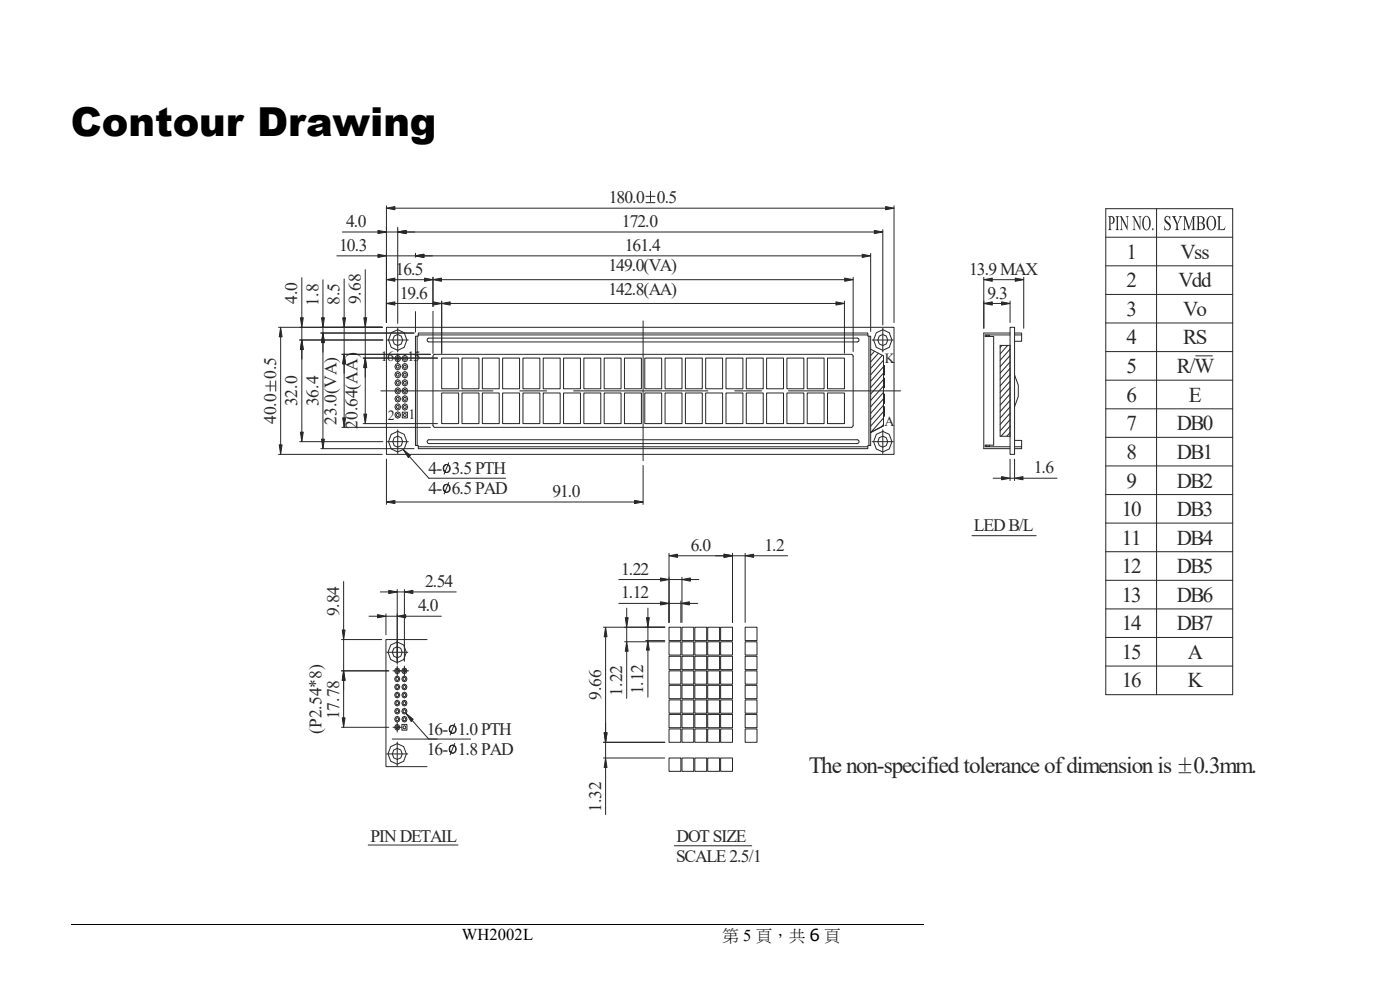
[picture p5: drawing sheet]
<svg xmlns="http://www.w3.org/2000/svg" width="297mm" height="210mm" viewBox="0 0 297 210" stroke-linecap="round" stroke-linejoin="round" font-family="sans-serif">
<path d="M15 196.1h181" fill="none" stroke="#000" stroke-width=".21"/>
<path d="M72.6 49.2h7.6M82 48.2v.5M82 49.2h2.4M84.4 48.2v.5M86.2 49.2h1.8M214.3 71.1h-5.3v.3h1.8v23h-1.8v.4h5.3M214.3 70.6h-5.6v24.6h5.6M187.4 90.3l-2.7 1.5" fill="none" stroke="#212830" stroke-width=".21"/>
<path d="M84.4 49.2l1.8-.3v.7z" fill="#212830"/>
<path d="M84.4 49.2l1.8-.3v.7z" fill="none" stroke="#212830" stroke-width=".21"/>
<path d="M80.2 48.9l1.8 .3-1.8 .4z" fill="#212830"/>
<path d="M80.2 48.9l1.8 .3-1.8 .4zM84.4 48.7v19.9M86.2 49.2h99.3M187.3 48.7v20.2" fill="none" stroke="#212830" stroke-width=".21"/>
<path d="M84.4 49.2l1.8-.3v.7z" fill="#212830"/>
<path d="M84.4 49.2l1.8-.3v.7z" fill="none" stroke="#212830" stroke-width=".21"/>
<path d="M185.5 48.9l1.8 .3-1.8 .4z" fill="#212830"/>
<path d="M64 58.9v8.5M185.5 48.9l1.8 .3-1.8 .4zM63.6 72.1h17.6M63.6 69.4h17.5M64 69.4v2.7M64 74.2v2" fill="none" stroke="#212830" stroke-width=".21"/>
<path d="M64 72.1l.3 2.1h-.6z" fill="#212830"/>
<path d="M64 72.1l.3 2.1h-.6z" fill="none" stroke="#212830" stroke-width=".21"/>
<path d="M63.7 67.4h.6l-.3 2z" fill="#212830"/>
<path d="M63.6 72.1h17.6M63.7 67.4h.6l-.3 2zM64 74.2v17.5M63.6 93.7h17.6" fill="none" stroke="#212830" stroke-width=".21"/>
<path d="M64 72.1l.3 2.1h-.6z" fill="#212830"/>
<path d="M64 72.1l.3 2.1h-.6z" fill="none" stroke="#212830" stroke-width=".21"/>
<path d="M63.7 91.7h.6l-.3 2z" fill="#212830"/>
<g fill="none" stroke="#212830" stroke-width=".21">
<path d="M88.7 70.6h95.4v.7h.6v23.2h-.6v.7h-95.4v-.7h-.6v-23.2h.6zM185.5 74.5l-.8 .9M186.4 74.9l-1.7 1.9M187.2 75.4l-2.5 2.7M187.4 76.4l-2.7 3.1M187.4 77.8l-2.7 3.1M187.4 79.2l-2.7 3M215.2 70.6h1.5v1.8h-1.5M63.7 91.7h.6l-.3 2zM82 97.4v9.6M136.4 98.8v8.2M187.4 80.5l-2.7 3.1"/>
<path d="M187.4 81.9l-2.7 3.1M187.4 83.2l-2.7 3.1M187.4 84.6l-2.7 3.1M187.4 86l-2.7 3M187.4 87.3l-2.7 3.1M187.4 88.7l-2.7 3.1M187.4 90.1l-.4 .5M209.3 94.4v.3h.6v-.3M215.2 93.4h1.5v1.8h-1.5M215.2 94.8h1.5M83.8 106.5h50.8"/>
</g>
<path d="M82 106.5l1.8-.3v.6z" fill="#212830"/>
<path d="M82 106.5l1.8-.3v.6z" fill="none" stroke="#212830" stroke-width=".21"/>
<path d="M134.6 106.2l1.8 .3-1.8 .3z" fill="#212830"/>
<g fill="none" stroke="#212830" stroke-width=".21">
<path d="M82 69.4h107.7v27h-107.7zM82.1 72.1h4.5M83 70.6l1.4-.7 1.3 .7 .6 1.5-.6 1.6-1.3 .6-1.4-.6-.6-1.6zM83.5 76.1h1.8M83.6 71.3l.8-.3 .7 .3 .3 .8-.3 .9-.7 .3-.8-.3-.3-.9zM84.2 75.8h.4v.5h-.4zM84.2 79.3h.4v.4h-.4zM84.2 77.5h.4v.5h-.4zM84.4 69.6v5.1M84.4 75.1v2M85.7 75.8h.4v.5h-.4zM85.7 79.3h.4v.4h-.4z"/>
<path d="M85.7 77.5h.4v.5h-.4zM88.1 66.1v4.3M88.5 71.3v23.2M88.7 71.1h95.4M90.7 71.8l.3-.1h90.9l.3 .1 .1 .3-.1 .3-.3 .1h-90.9l-.3-.1-.1-.3zM91.9 66v9M92 75.3l.2-.1h88.4l.3 .1 .1 .3v14.7l-.1 .2-.3 .2h-88.4l-.2-.2-.1-.2zM93.7 76h3.6v6.5h-3.6zM98 76h3.6v6.5h-3.6zM102.3 76h3.6v6.5h-3.6zM106.6 76h3.6v6.5h-3.6zM110.9 76h3.6v6.5h-3.6z"/>
<path d="M115.2 76h3.6v6.5h-3.6zM119.6 76h3.5v6.5h-3.5zM123.9 76h3.6v6.5h-3.6zM128.2 76h3.6v6.5h-3.6zM132.5 76h3.6v6.5h-3.6zM136.4 68.1v29.6M136.8 76h3.6v6.5h-3.6zM141.1 76h3.6v6.5h-3.6zM145.4 76h3.6v6.5h-3.6zM149.7 76h3.6v6.5h-3.6zM154 76h3.6v6.5h-3.6zM158.3 76h3.6v6.5h-3.6z"/>
<path d="M162.6 76h3.6v6.5h-3.6zM166.9 76h3.6v6.5h-3.6zM171.3 76h3.5v6.5h-3.5zM175.6 76h3.5v6.5h-3.5zM184.4 71.3v23.2M185 72.1h4.5M185.9 70.6l1.4-.7 1.4 .7 .5 1.5-.5 1.6-1.4 .6-1.4-.6-.6-1.6zM186.5 71.3l.8-.3 .7 .3 .3 .8-.3 .9-.7 .3-.8-.3-.3-.9zM187.3 69.6v5.1M215.2 79.5l.8 2.2v2.4l-.8 2.2M80.8 82.9h23.8M82.1 93.7h4.5"/>
<path d="M83 92.1l1.4-.6 1.3 .6 .6 1.6-.6 1.5-1.3 .7-1.4-.7-.6-1.5zM83.6 92.9l.8-.4 .7 .4 .3 .8-.3 .8-.7 .4-.8-.4-.3-.8zM84.2 81h.4v.4h-.4zM84.2 84.4h.4v.5h-.4zM84.2 86.1h.4v.5h-.4zM84.2 87.8h.4v.5h-.4zM84.2 82.7h.4v.5h-.4zM84.4 91.2v5M85.7 81h.4v.4h-.4zM85.7 84.4h.4v.5h-.4zM85.7 86.1h.4v.5h-.4zM85.7 82.7h.4v.5h-.4z"/>
<path d="M88.7 94.8h95.4M90.7 93.4l.3-.1h90.9l.3 .1 .1 .3-.1 .3-.3 .1h-90.9l-.3-.1-.1-.3zM93.7 83.4h3.6v6.5h-3.6zM98 83.4h3.6v6.5h-3.6zM102.3 83.4h3.6v6.5h-3.6zM106.6 83.4h3.6v6.5h-3.6zM110.3 82.9h5.7M110.9 83.4h3.6v6.5h-3.6zM115.2 83.4h3.6v6.5h-3.6zM119.6 83.4h3.5v6.5h-3.5zM121.7 82.9h28.5M123.9 83.4h3.6v6.5h-3.6z"/>
<path d="M128.2 83.4h3.6v6.5h-3.6zM132.5 83.4h3.6v6.5h-3.6zM136.8 83.4h3.6v6.5h-3.6zM141.1 83.4h3.6v6.5h-3.6zM145.4 83.4h3.6v6.5h-3.6zM149.7 83.4h3.6v6.5h-3.6zM154 83.4h3.6v6.5h-3.6zM155.9 82.9h5.7M158.3 83.4h3.6v6.5h-3.6zM162.6 83.4h3.6v6.5h-3.6zM166.9 83.4h3.6v6.5h-3.6zM167.3 82.9h23.8"/>
<path d="M171.3 83.4h3.5v6.5h-3.5zM175.6 83.4h3.5v6.5h-3.5zM185 93.7h4.5M185.9 92.1l1.4-.6 1.4 .6 .5 1.6-.5 1.5-1.4 .7-1.4-.7-.6-1.5zM186.5 92.9l.8-.4 .7 .4 .3 .8-.3 .8-.7 .4-.8-.4-.3-.8zM187.3 91.2v5M134.6 106.2l1.8 .3-1.8 .3zM128 157.5h13M128.5 153.4v2M128.5 157.5v3.3M128 160.8h13M128.5 162.8v10"/>
<circle cx="84.3" cy="76" r=".64"/>
<circle cx="84.3" cy="79.5" r=".64"/>
<circle cx="84.3" cy="77.7" r=".64"/>
<circle cx="85.9" cy="77.7" r=".64"/>
<circle cx="85.9" cy="76" r=".64"/>
<circle cx="85.9" cy="79.5" r=".64"/>
<circle cx="84.3" cy="84.6" r=".64"/>
<circle cx="84.3" cy="86.3" r=".64"/>
<circle cx="84.3" cy="81.2" r=".64"/>
<circle cx="84.3" cy="82.9" r=".64"/>
<circle cx="84.3" cy="88" r=".64"/>
<circle cx="85.9" cy="86.3" r=".64"/>
<circle cx="85.9" cy="81.2" r=".64"/>
<circle cx="85.9" cy="84.6" r=".64"/>
<circle cx="85.9" cy="82.9" r=".64"/>
</g>
<path d="M128.2 155.4h.6l-.3 2.1z" fill="#212830"/>
<path d="M128.2 155.4h.6l-.3 2.1z" fill="none" stroke="#212830" stroke-width=".21"/>
<path d="M128.5 160.8l.3 2h-.6z" fill="#212830"/>
<path d="M128 133.1h13M128.5 135.1v20.3M128 157.5h13M128.5 160.8l.3 2h-.6z" fill="none" stroke="#212830" stroke-width=".21"/>
<path d="M128.5 133.1l.3 2h-.6z" fill="#212830"/>
<path d="M128.5 133.1l.3 2h-.6z" fill="none" stroke="#212830" stroke-width=".21"/>
<path d="M128.2 155.4h.6l-.3 2.1z" fill="#212830"/>
<path d="M132.5 133.1h8.5M132.5 136.1h8.5M133 129v2M133 133.1v3M133 138.2v10M128.2 155.4h.6l-.3 2.1z" fill="none" stroke="#212830" stroke-width=".21"/>
<path d="M132.7 131h.6l-.3 2.1z" fill="#212830"/>
<path d="M132.7 131h.6l-.3 2.1z" fill="none" stroke="#212830" stroke-width=".21"/>
<path d="M133 136.1l.3 2.1h-.6z" fill="#212830"/>
<path d="M133 136.1l.3 2.1h-.6zM137 133.1h4M137 135.9h4M137.5 129v2M137.5 133.1v2.8M137.5 137.9v10" fill="none" stroke="#212830" stroke-width=".21"/>
<path d="M137.2 131h.6l-.3 2.1z" fill="#212830"/>
<path d="M137.2 131h.6l-.3 2.1z" fill="none" stroke="#212830" stroke-width=".21"/>
<path d="M137.5 135.9l.3 2h-.6z" fill="#212830"/>
<path d="M151.8 117.9h1.8M155.4 117.4v14.6M155.4 117.9h2.7M158.1 117.4v14.6M159.9 117.9h7.2M137.5 135.9l.3 2h-.6z" fill="none" stroke="#212830" stroke-width=".21"/>
<path d="M153.6 117.6l1.8 .3-1.8 .3z" fill="#212830"/>
<path d="M153.6 117.6l1.8 .3-1.8 .3z" fill="none" stroke="#212830" stroke-width=".21"/>
<path d="M158.1 117.9l1.8-.3v.6z" fill="#212830"/>
<path d="M141.9 117.4v14.6M143.7 117.9h9.9M155.4 117.4v14.6M158.1 117.9l1.8-.3v.6z" fill="none" stroke="#212830" stroke-width=".21"/>
<path d="M141.9 117.9l1.8-.3v.6z" fill="#212830"/>
<path d="M141.9 117.9l1.8-.3v.6z" fill="none" stroke="#212830" stroke-width=".21"/>
<path d="M153.6 117.6l1.8 .3-1.8 .3z" fill="#212830"/>
<path d="M153.6 117.6l1.8 .3-1.8 .3zM131.3 122.9h8.8M141.9 122.4v9.6M141.9 122.9h2.8M144.7 122.4v9.6M146.5 122.9h1.8" fill="none" stroke="#212830" stroke-width=".21"/>
<path d="M144.7 122.9l1.8-.3v.7z" fill="#212830"/>
<path d="M144.7 122.9l1.8-.3v.7z" fill="none" stroke="#212830" stroke-width=".21"/>
<path d="M140.1 122.6l1.8 .3-1.8 .4z" fill="#212830"/>
<path d="M131.3 128h8.8M140.1 122.6l1.8 .3-1.8 .4zM141.9 127.5v4.5M141.9 128h2.5M144.4 127.5v4.5M146.2 128h1.8" fill="none" stroke="#212830" stroke-width=".21"/>
<path d="M144.4 128l1.8-.3v.6z" fill="#212830"/>
<path d="M144.4 128l1.8-.3v.6z" fill="none" stroke="#212830" stroke-width=".21"/>
<path d="M140.1 127.7l1.8 .3-1.8 .3z" fill="#212830"/>
<path d="M140.1 127.7l1.8 .3-1.8 .3zM83.2 156.8h16.6M87.4 152.8l3.5 4M95.9 153.9a.85 .85 0 0 0-.6 1.3 .85 .85 0 0 0 1.5 0 .85 .85 0 0 0-.7-1.3 .88 .88 0 0 0-.7 .7 .88 .88 0 0 0 .5 1M95.9 158.1a.85 .85 0 0 0-.6 1.3 .85 .85 0 0 0 1.5 0 .85 .85 0 0 0-.7-1.3 .88 .88 0 0 0-.7 .7 .88 .88 0 0 0 .5 1M96.1 153.9a.93 .93 0 0 1 .6 .8 .93 .93 0 0 1-.6 .9M96.1 158.1a.93 .93 0 0 1 .6 .8 .93 .93 0 0 1-.6 .9M96.5 153.5l-1 2.4M96.5 157.7l-1 2.4" fill="none" stroke="#212830" stroke-width=".21"/>
<path d="M86.2 151.4l1.5 1.2-.5 .5z" fill="#212830"/>
<path d="M80.7 125.6h1.8M84.3 125.1v15.2M84.3 125.6h1.5M85.8 125.1v15.2M87.6 125.6h9.2M86.2 151.4l1.5 1.2-.5 .5z" fill="none" stroke="#212830" stroke-width=".21"/>
<path d="M82.5 125.2l1.8 .4-1.8 .3z" fill="#212830"/>
<path d="M82.5 125.2l1.8 .4-1.8 .3z" fill="none" stroke="#212830" stroke-width=".21"/>
<path d="M85.8 125.6l1.8-.4v.7z" fill="#212830"/>
<path d="M78.3 130.7h1.8M81.9 130.2v4.5M81.9 130.7h2.4M84.3 130.2v10.1M85.8 125.6l1.8-.4v.7zM86.1 130.7h7.5" fill="none" stroke="#212830" stroke-width=".21"/>
<path d="M80.1 130.4l1.8 .3-1.8 .4z" fill="#212830"/>
<path d="M80.1 130.4l1.8 .3-1.8 .4z" fill="none" stroke="#212830" stroke-width=".21"/>
<path d="M84.3 130.7l1.8-.3v.7z" fill="#212830"/>
<path d="M84.3 130.7l1.8-.3v.7zM72.5 142.3h10M72.5 154.3h10M72.9 144.3v8" fill="none" stroke="#212830" stroke-width=".21"/>
<path d="M72.9 142.3l.3 2h-.6z" fill="#212830"/>
<path d="M72.9 142.3l.3 2h-.6z" fill="none" stroke="#212830" stroke-width=".21"/>
<path d="M72.6 152.3h.6l-.3 2z" fill="#212830"/>
<path d="M72.5 135.7h8.5M72.9 123.4v10.3M72.9 135.7v6.6M72.5 142.3h10M72.6 152.3h.6l-.3 2zM72.9 144.3v2.1M83.4 154.3h1.8M84.3 153.3v2M84.9 142.3h1.8M85.8 141.3v2" fill="none" stroke="#212830" stroke-width=".21"/>
<path d="M72.9 142.3l.3 2h-.6z" fill="#212830"/>
<path d="M72.9 142.3l.3 2h-.6z" fill="none" stroke="#212830" stroke-width=".21"/>
<path d="M72.6 133.7h.6l-.3 2z" fill="#212830"/>
<g fill="none" stroke="#212830" stroke-width=".21">
<path d="M214.3 97.4v4.5M215.2 97.4v4.5M210.7 101.4h1.8M214.3 101.4h.9M217 101.4h7.3M72.6 133.7h.6l-.3 2zM82 138.4h4.5M82.9 136.8l1.4-.6 1.3 .6 .6 1.6-.6 1.5-1.3 .7-1.4-.7-.6-1.5zM83.5 137.5l.8-.3 .7 .3 .3 .9-.3 .8-.7 .3-.8-.3-.3-.8zM84.3 135.9v5M90.6 135.7h-8.7v26.9h8.7M141.9 139.2h2.5v2.9h-2.5z"/>
<path d="M141.9 136.1h2.5v2.9h-2.5zM141.9 133.1h2.5v2.8h-2.5zM144.7 139.2h2.5v2.9h-2.5zM144.7 136.1h2.5v2.9h-2.5zM144.7 133.1h2.5v2.8h-2.5zM147.4 139.2h2.5v2.9h-2.5zM147.4 136.1h2.5v2.9h-2.5zM147.4 133.1h2.5v2.8h-2.5zM150.1 139.2h2.6v2.9h-2.6zM150.1 136.1h2.6v2.9h-2.6zM150.1 133.1h2.6v2.8h-2.6zM152.9 139.2h2.5v2.9h-2.5z"/>
<path d="M152.9 136.1h2.5v2.9h-2.5zM152.9 133.1h2.5v2.8h-2.5zM158.1 133.1h2.5v2.8h-2.5zM158.1 136.1h2.5v2.9h-2.5zM158.1 139.2h2.5v2.9h-2.5zM82 159.9h4.5M82.9 158.4l1.4-.7 1.3 .7 .6 1.5-.6 1.6-1.3 .6-1.4-.6-.6-1.6zM83.4 142.3h1.8M83.5 159.1l.8-.3 .7 .3 .3 .8-.3 .9-.7 .3-.8-.3-.3-.9zM84.1 154h.4v.5h-.4zM84.3 141.3v2M84.3 157.4v5.1"/>
<path d="M85.6 154h.4v.5h-.4zM141.9 154.6h2.5v2.9h-2.5zM141.9 151.6h2.5v2.8h-2.5zM141.9 148.5h2.5v2.8h-2.5zM141.9 145.4h2.5v2.8h-2.5zM141.9 142.3h2.5v2.8h-2.5zM144.7 154.6h2.5v2.9h-2.5zM144.7 151.6h2.5v2.8h-2.5zM144.7 148.5h2.5v2.8h-2.5zM144.7 145.4h2.5v2.8h-2.5zM144.7 142.3h2.5v2.8h-2.5zM147.4 154.6h2.5v2.9h-2.5z"/>
<path d="M147.4 151.6h2.5v2.8h-2.5zM147.4 148.5h2.5v2.8h-2.5zM147.4 145.4h2.5v2.8h-2.5zM147.4 142.3h2.5v2.8h-2.5zM150.1 154.6h2.6v2.9h-2.6zM150.1 151.6h2.6v2.8h-2.6zM150.1 148.5h2.6v2.8h-2.6zM150.1 145.4h2.6v2.8h-2.6zM150.1 142.3h2.6v2.8h-2.6zM152.9 154.6h2.5v2.9h-2.5zM152.9 151.6h2.5v2.8h-2.5zM152.9 148.5h2.5v2.8h-2.5z"/>
<path d="M152.9 145.4h2.5v2.8h-2.5zM152.9 142.3h2.5v2.8h-2.5zM158.1 142.3h2.5v2.8h-2.5zM158.1 145.4h2.5v2.8h-2.5zM158.1 148.5h2.5v2.8h-2.5zM158.1 154.6h2.5v2.9h-2.5zM158.1 151.6h2.5v2.8h-2.5zM78.1 179.3h19.1M141.9 160.8h2.5v2.8h-2.5zM144.7 160.8h2.5v2.8h-2.5zM147.4 160.8h2.5v2.8h-2.5zM150.1 160.8h2.6v2.8h-2.6z"/>
<path d="M152.9 160.8h2.5v2.8h-2.5z"/>
</g>
<path d="M212.5 101.1l1.8 .3-1.8 .4z" fill="#212830"/>
<path d="M212.5 101.1l1.8 .3-1.8 .4z" fill="none" stroke="#212830" stroke-width=".21"/>
<path d="M215.2 101.4l1.8-.3v.7z" fill="#212830"/>
<path d="M208.7 58.8v10.8M210.5 59.3h4.9M217.2 58.8v10.8M215.2 101.4l1.8-.3v.7z" fill="none" stroke="#212830" stroke-width=".21"/>
<path d="M208.7 59.3l1.8-.3v.7z" fill="#212830"/>
<path d="M208.7 59.3l1.8-.3v.7z" fill="none" stroke="#212830" stroke-width=".21"/>
<path d="M215.4 59l1.8 .3-1.8 .4z" fill="#212830"/>
<path d="M215.4 59l1.8 .3-1.8 .4zM208.7 63.9v5.7M210.5 64.4h2M214.3 63.9v4.5" fill="none" stroke="#212830" stroke-width=".21"/>
<path d="M208.7 64.4l1.8-.4v.7z" fill="#212830"/>
<path d="M208.7 64.4l1.8-.4v.7z" fill="none" stroke="#212830" stroke-width=".21"/>
<path d="M212.5 64l1.8 .4-1.8 .3z" fill="#212830"/>
<path d="M212.5 64l1.8 .4-1.8 .3zM86.8 96.8l4.2 4.6h16.3M94.7 98.5a.85 .85 0 0 0-.6 1.3 .85 .85 0 0 0 1.4 0 .85 .85 0 0 0-.6-1.3 .88 .88 0 0 0-.8 .8 .88 .88 0 0 0 .6 .9M94.9 98.5a.93 .93 0 0 1 .5 .9 .93 .93 0 0 1-.5 .8M95.2 98.2l-1 2.4M94.7 102.7a.85 .85 0 0 0-.6 1.3 .85 .85 0 0 0 1.4 0 .85 .85 0 0 0-.6-1.3 .88 .88 0 0 0-.8 .8 .88 .88 0 0 0 .6 .9M94.9 102.7a.93 .93 0 0 1 .5 .9 .93 .93 0 0 1-.5 .8M95.2 102.4l-1 2.4" fill="none" stroke="#212830" stroke-width=".21"/>
<path d="M85.6 95.4l1.5 1.2-.5 .5z" fill="#212830"/>
<path d="M82 43.7v24.7M83.8 44.2h104.1M189.7 43.7v24.7M85.6 95.4l1.5 1.2-.5 .5z" fill="none" stroke="#212830" stroke-width=".21"/>
<path d="M82 44.2l1.8-.4v.7z" fill="#212830"/>
<path d="M82 44.2l1.8-.4v.7z" fill="none" stroke="#212830" stroke-width=".21"/>
<path d="M187.9 43.8l1.8 .4-1.8 .3z" fill="#212830"/>
<path d="M187.9 43.8l1.8 .4-1.8 .3z" fill="none" stroke="#212830" stroke-width=".21"/>
<path d="M137 41.7h2M137 43h2M138 40.6v2.1M59.1 69.4h22M59.5 71.5v22.9M59.1 96.4h22" fill="none" stroke="#212830" stroke-width=".21"/>
<path d="M59.5 69.4l.3 2.1h-.6z" fill="#212830"/>
<path d="M59.5 69.4l.3 2.1h-.6z" fill="none" stroke="#212830" stroke-width=".21"/>
<path d="M59.2 94.4h.6l-.3 2z" fill="#212830"/>
<path d="M59.2 94.4h.6l-.3 2z" fill="none" stroke="#212830" stroke-width=".21"/>
<path d="M68.1 70.6h19.7M68.5 72.7v20.5M56.4 81.9h1.9M57.3 80.8v2.2M58.5 80.8v2.2M68.1 95.2h19.7" fill="none" stroke="#212830" stroke-width=".21"/>
<path d="M68.5 70.6l.3 2.1h-.6z" fill="#212830"/>
<path d="M68.5 70.6l.3 2.1h-.6z" fill="none" stroke="#212830" stroke-width=".21"/>
<path d="M68.2 93.2h.6l-.3 2z" fill="#212830"/>
<path d="M68.5 59.4v8M68.1 70.6h19.7M68.1 69.4h13M68.5 69.4v1.2M68.5 72.7v2M68.2 93.2h.6l-.3 2z" fill="none" stroke="#212830" stroke-width=".21"/>
<path d="M68.5 70.6l.3 2.1h-.6z" fill="#212830"/>
<path d="M68.5 70.6l.3 2.1h-.6z" fill="none" stroke="#212830" stroke-width=".21"/>
<path d="M68.2 67.4h.6l-.3 2z" fill="#212830"/>
<path d="M68.2 67.4h.6l-.3 2zM72.6 75.2h18.7M73 77.2v11.4M72.6 90.7h18.7" fill="none" stroke="#212830" stroke-width=".21"/>
<path d="M73 75.2l.3 2h-.6z" fill="#212830"/>
<path d="M73 75.2l.3 2h-.6z" fill="none" stroke="#212830" stroke-width=".21"/>
<path d="M72.7 88.6h.6l-.3 2.1z" fill="#212830"/>
<path d="M73 59.2v8.2M72.6 75.2h18.7M72.6 69.4h8.5M73 69.4v5.8M73 77.2v2M72.7 88.6h.6l-.3 2.1z" fill="none" stroke="#212830" stroke-width=".21"/>
<path d="M73 75.2l.3 2h-.6z" fill="#212830"/>
<path d="M73 75.2l.3 2h-.6z" fill="none" stroke="#212830" stroke-width=".21"/>
<path d="M72.7 67.4h.6l-.3 2z" fill="#212830"/>
<path d="M72.7 67.4h.6l-.3 2zM77 76h15.8M77.5 78v9.8M77 89.9h15.8" fill="none" stroke="#212830" stroke-width=".21"/>
<path d="M77.5 76l.3 2h-.6z" fill="#212830"/>
<path d="M77.5 76l.3 2h-.6z" fill="none" stroke="#212830" stroke-width=".21"/>
<path d="M77.2 87.8h.6l-.3 2.1z" fill="#212830"/>
<path d="M77.5 57.2v10.2M77 76h15.8M77 69.4h4.1M77.5 69.4v6.6M77.5 78v2M77.2 87.8h.6l-.3 2.1z" fill="none" stroke="#212830" stroke-width=".21"/>
<path d="M77.5 76l.3 2h-.6z" fill="#212830"/>
<path d="M77.5 76l.3 2h-.6z" fill="none" stroke="#212830" stroke-width=".21"/>
<path d="M77.2 67.4h.6l-.3 2z" fill="#212830"/>
<path d="M88.1 53.8v.7M89.9 54.3h93M184.7 53.8v16.5M77.2 67.4h.6l-.3 2z" fill="none" stroke="#212830" stroke-width=".21"/>
<path d="M88.1 54.3l1.8-.4v.7z" fill="#212830"/>
<path d="M88.1 54.3l1.8-.4v.7z" fill="none" stroke="#212830" stroke-width=".21"/>
<path d="M182.9 53.9l1.8 .4-1.8 .3z" fill="#212830"/>
<path d="M71.5 54.3h8.7M82 53.8v14.6M82 54.3h6.1M88.1 53.8v.7M89.9 54.3h1.8M182.9 53.9l1.8 .4-1.8 .3z" fill="none" stroke="#212830" stroke-width=".21"/>
<path d="M88.1 54.3l1.8-.4v.7z" fill="#212830"/>
<path d="M88.1 54.3l1.8-.4v.7z" fill="none" stroke="#212830" stroke-width=".21"/>
<path d="M80.2 53.9l1.8 .4-1.8 .3z" fill="#212830"/>
<path d="M80.2 53.9l1.8 .4-1.8 .3zM91.9 58.8v6.2M93.7 59.3h85.5M181 58.8v15.8" fill="none" stroke="#212830" stroke-width=".21"/>
<path d="M91.9 59.3l1.8-.3v.7z" fill="#212830"/>
<path d="M91.9 59.3l1.8-.3v.7z" fill="none" stroke="#212830" stroke-width=".21"/>
<path d="M179.2 59l1.8 .3-1.8 .4z" fill="#212830"/>
<path d="M82 58.8v9.6M83.8 59.3h6.3M91.9 58.8v6.2M179.2 59l1.8 .3-1.8 .4z" fill="none" stroke="#212830" stroke-width=".21"/>
<path d="M90.1 59l1.8 .3-1.8 .4z" fill="#212830"/>
<path d="M90.1 59l1.8 .3-1.8 .4z" fill="none" stroke="#212830" stroke-width=".21"/>
<path d="M82 59.3l1.8-.3v.7z" fill="#212830"/>
<path d="M82 59.3l1.8-.3v.7zM93.7 63.9v11M95.5 64.4h81.9M179.1 63.9v11" fill="none" stroke="#212830" stroke-width=".21"/>
<path d="M93.7 64.4l1.8-.4v.7z" fill="#212830"/>
<path d="M93.7 64.4l1.8-.4v.7z" fill="none" stroke="#212830" stroke-width=".21"/>
<path d="M177.4 64l1.7 .4-1.7 .3z" fill="#212830"/>
<path d="M82 63.9v4.5M83.8 64.4h8.1M93.7 63.9v11M177.4 64l1.7 .4-1.7 .3z" fill="none" stroke="#212830" stroke-width=".21"/>
<path d="M91.9 64l1.8 .4-1.8 .3z" fill="#212830"/>
<path d="M91.9 64l1.8 .4-1.8 .3z" fill="none" stroke="#212830" stroke-width=".21"/>
<path d="M82 64.4l1.8-.4v.7z" fill="#212830"/>
<g fill="none" stroke="#212830" stroke-width=".21">
<path d="M82 64.4l1.8-.4v.7zM184.7 74.1l2.7 1.4v14.8l-2.7 1.5M187.4 77.5h.2v2h-.2M187.4 78.8h.2M187.5 78.8h-.1M187.6 78.9l-.2 .3h.2M209.3 71.4v-.3h.6v.3M212.2 73.3h2.1v19.2h-2.1zM212.6 73.3l-.4 .4M213.8 73.3l-1.6 1.8M214.3 69.4h.9v27h-.9zM214.3 75.4l-2.1 2.4"/>
<path d="M214.3 76.8l-2.1 2.3M214.3 74.1l-2.1 2.3M214.3 78.2l-2.1 2.3M214.3 79.5l-2.1 2.4M215.2 71.1h1.5M187.4 80.2h.2v2h-.2M187.4 83.6h.2v2h-.2M187.4 86.3h.2v2h-.2M187.4 80.6h.2M187.4 81h.2M187.4 84.8h.2M187.4 85.2h.2"/>
<path d="M187.5 84.8l-.1 .1M187.6 84.9l-.2 .3M187.6 86.7h-.2M187.6 86.8l-.2 .2M187.6 87.1h-.2M214.3 80.9l-2.1 2.3M214.3 82.2l-2.1 2.4M214.3 83.6l-2.1 2.4M214.3 85l-2.1 2.3M214.3 86.3l-2.1 2.4M214.3 87.7l-2.1 2.3M214.3 89l-2.1 2.4"/>
<path d="M214.3 90.4l-1.9 2.1M214.3 91.8l-.7 .7M206.2 113.6h13.6M143.1 179.4h16.4"/>
</g>
<g fill="#212830">
<path d="M247 47.9l.4 .7 .3 .1h-.5l-.2 .2z" fill-rule="evenodd"/>
<path d="M247.6 46h.5l.2-.2v1l-.4-.7z" fill-rule="evenodd"/>
<path d="M247.2 46a.63 .63 0 0 1 .9 0l-.7 .1a1.16 1.16 0 0 0 .8 1.3 .81 .81 0 0 1 .1 1.2 .81 .81 0 0 1-1.1 .1h.5a.61 .61 0 0 0 .4-.6 .61 .61 0 0 0-.5-.6l-.2-.2a.94 .94 0 0 1-.2-1.3z" fill-rule="evenodd"/>
<path d="M250.1 45.8l.7 .1-.3 .2-.6 1.5-.1-.2 .5-1.3z" fill-rule="evenodd"/>
<path d="M248.6 45.8h.9l-.2 .3a4.2 4.2 0 0 1 .6 2.5l.3 .2h-.9l.2-.2a2.79 2.79 0 0 0-.8-2.6z" fill-rule="evenodd"/>
<path d="M251.2 46.1l.2 .2v2.3l.3 .2h-.8l.3-.2v-.3z" fill-rule="evenodd"/>
<path d="M253 46.3l.4-.3-.1 2.3 .1 .3 .2 .2h-.9l.3-.2z" fill-rule="evenodd"/>
<path d="M250.9 45.8h.6l.8 2.4-.1 .6-.8-2.5z" fill-rule="evenodd"/>
<path d="M253 45.8l.6 .1-.6 .4-.8 2.5z" fill-rule="evenodd"/>
<path d="M254.6 47.4l.6-.1 .2 .1 .3 .6-.3 .7h-.7a.65 .65 0 0 0 .6-.7 .65 .65 0 0 0-.7-.6z" fill-rule="evenodd"/>
<path d="M253.8 45.9l.8 .1h-.2v1.2h.9l-.9 .2v1.2l.9 .1-1.5 .1 .2-.2 .1-.3v-1.9l-.1-.4z" fill-rule="evenodd"/>
<path d="M253.8 45.8a1.95 1.95 0 0 1 1.5 .2l.3 .5-.1 .5-.2 .2h-.6a.61 .61 0 0 0 .5-.6 .61 .61 0 0 0-.6-.6z" fill-rule="evenodd"/>
<path d="M257 45.9a.65 .65 0 0 1 .9 .6 1.96 1.96 0 0 1-.6 2.3l-.3-.1h.2a2.27 2.27 0 0 0 0-2.7z" fill-rule="evenodd"/>
<path d="M256.5 46l.7-.2a1.17 1.17 0 0 0-.9 1.5l.2 1.1 .2 .3 .6 .1a1.21 1.21 0 0 1-1.4-1.5l.1-.7z" fill-rule="evenodd"/>
<path d="M258.2 48.7l1.4-.1 .4-.6-.2 .8z" fill-rule="evenodd"/>
<path d="M258.2 45.8h.9l-.3 .3v.3v2.1l.3 .1-.8 .1 .2-.1v-2.2v-.4z" fill-rule="evenodd"/>
</g>
<path d="M234.6 44.3h26.9M234.6 50.3h26.9" fill="none" stroke="#212830" stroke-width=".21"/>
<g fill="#212830">
<path d="M235.3 46h.5l-.2 .1v1.2h.2l-.2 .1v.9v.3l.3 .2h-.8l.2-.2z" fill-rule="evenodd"/>
<path d="M235.1 45.8h.7a.81 .81 0 0 1 .7 .9 .81 .81 0 0 1-.7 .8l-.2-.1a.76 .76 0 0 0 .6-.6 .76 .76 0 0 0-.4-.8h-.5z" fill-rule="evenodd"/>
<path d="M236.6 45.8h.8l-.2 .2v.4v2.2l.2 .2h-.8l.3-.2v-.3v-2.2z" fill-rule="evenodd"/>
<path d="M237.8 46.2l.2 2.4 .2 .2h-.6l.2-.2z" fill-rule="evenodd"/>
<path d="M237.5 45.8h.5l1.1 2.3 .1 .8-1.4-2.7z" fill-rule="evenodd"/>
<path d="M238.8 45.8h.7l-.3 .2v2.9l-.1-2.5v-.4z" fill-rule="evenodd"/>
<path d="M240.5 46.2l.2 2.4 .2 .2h-.6l.2-.2z" fill-rule="evenodd"/>
<path d="M240.2 45.8h.5l1.1 2.3 .1 .8-1.4-2.7z" fill-rule="evenodd"/>
<path d="M241.5 45.8h.7l-.2 .2-.1 2.9-.1-2.5v-.4z" fill-rule="evenodd"/>
<path d="M243.2 45.9l.3-.1a2.04 2.04 0 0 1 0 3l-.3-.1h.2a2.58 2.58 0 0 0 .1-2.7z" fill-rule="evenodd"/>
<path d="M242.8 46l.7-.2a1.15 1.15 0 0 0-.9 1.5l.2 1.1 .2 .3 .5 .1a1.14 1.14 0 0 1-1.2-1.5l.1-.7z" fill-rule="evenodd"/>
<path d="M244.5 48.5l.1-.1 .1 .2-.1 .3z" fill-rule="evenodd"/>
</g>
<g fill="none" stroke="#212830" stroke-width=".21">
<path d="M234.6 56.4h26.9M234.6 44.3v103.1h26.9v-103.1M245.4 44.3v103.1M234.6 62.5h26.9M234.6 68.5h26.9M234.6 74.6h26.9M253.7 75.5h3.5M85.3 87.4h1.1v1.3h-1.1zM85.7 87.8h.4v.5h-.4zM234.6 80.7h26.9M234.6 86.7h26.9M234.6 92.8h26.9"/>
<path d="M234.6 98.8h26.9M234.6 104.9h26.9M234.6 111h26.9M234.6 117h26.9M234.6 123.1h26.9M234.6 129.2h26.9M234.6 135.2h26.9M84.1 148.9h.4v.5h-.4zM84.1 147.2h.4v.5h-.4zM84.1 145.5h.4v.5h-.4zM84.1 152.3h.4v.5h-.4zM84.1 150.6h.4v.5h-.4z"/>
<path d="M84.1 143.8h.4v.5h-.4zM84.1 142.1h.4v.5h-.4zM85.3 153.7h1v1.2h-1zM85.6 145.5h.4v.5h-.4zM85.6 148.9h.4v.5h-.4zM85.6 147.2h.4v.5h-.4zM85.6 152.3h.4v.5h-.4zM85.6 150.6h.4v.5h-.4zM85.6 143.8h.4v.5h-.4zM85.6 142.1h.4v.5h-.4zM234.6 141.3h26.9M250.1 162.2h2.6"/>
<path d="M250.1 163.9h2.6M251.4 160.7v2.9"/>
<circle cx="84.2" cy="154.3" r=".58"/>
<circle cx="84.2" cy="149.1" r=".58"/>
<circle cx="84.2" cy="150.8" r=".58"/>
<circle cx="84.2" cy="147.4" r=".58"/>
<circle cx="84.2" cy="145.7" r=".58"/>
<circle cx="84.2" cy="144" r=".58"/>
<circle cx="84.2" cy="142.3" r=".58"/>
<circle cx="84.2" cy="152.5" r=".58"/>
<circle cx="85.8" cy="149.1" r=".58"/>
<circle cx="85.8" cy="145.7" r=".58"/>
<circle cx="85.8" cy="150.8" r=".58"/>
<circle cx="85.8" cy="144" r=".58"/>
<circle cx="85.8" cy="142.3" r=".58"/>
<circle cx="85.8" cy="147.4" r=".58"/>
<circle cx="85.8" cy="152.5" r=".58"/>
</g>
<text font-size="8.5" x="15" y="29">Contour Drawing</text>
<g font-size="4.9" fill="#212830">
<text x="171.6" y="164.1">The non-specified tolerance of dimension is</text>
<text x="253.2" y="164.1">0.3mm.</text>
</g>
<g font-size="4.5" fill="#212830">
<text x="239" y="54.9">1</text>
<text x="250.4" y="54.9">Vss</text>
<text x="239" y="61">2</text>
<text x="250" y="61">Vdd</text>
<text x="239" y="67">3</text>
<text x="251" y="67">Vo</text>
<text x="239" y="73.1">4</text>
<text x="251" y="73.1">RS</text>
<text x="239" y="79.2">5</text>
<text x="249.7" y="79.2">R/W</text>
<text x="239" y="85.2">6</text>
<text x="252.2" y="85.2">E</text>
<text x="239" y="91.3">7</text>
<text x="249.7" y="91.3">DB0</text>
<text x="239" y="97.3">8</text>
<text x="249.7" y="97.3">DB1</text>
<text x="239" y="103.4">9</text>
<text x="249.7" y="103.4">DB2</text>
<text x="238" y="109.5">10</text>
<text x="249.7" y="109.5">DB3</text>
<text x="238" y="115.5">11</text>
<text x="249.7" y="115.5">DB4</text>
<text x="238" y="121.6">12</text>
<text x="249.7" y="121.6">DB5</text>
<text x="238" y="127.7">13</text>
<text x="249.7" y="127.7">DB6</text>
<text x="238" y="133.7">14</text>
<text x="249.7" y="133.7">DB7</text>
<text x="238" y="139.8">15</text>
<text x="252" y="139.8">A</text>
<text x="238" y="145.8">16</text>
<text x="252" y="145.8">K</text>
</g>
<g font-size="3.7" fill="#212830">
<text x="129.2" y="43.1">180.0</text>
<text x="139.4" y="43.1">0.5</text>
<text x="72" y="53.2">10.3</text>
<text x="73.4" y="48.2">4.0</text>
<text x="132" y="48.2">172.0</text>
<text x="132.5" y="53.2">161.4</text>
<text x="83.9" y="58.3">16.5</text>
<text x="129.1" y="57.5">149.0(VA)</text>
<text x="205.6" y="58.3">13.9 MAX</text>
<text x="63.1" y="64.4" transform="rotate(-90 63.1 64.4)">4.0</text>
<text x="67.6" y="64.8" transform="rotate(-90 67.6 64.8)">1.8</text>
<text x="72.1" y="64.6" transform="rotate(-90 72.1 64.6)">8.5</text>
<text x="76.5" y="64.6" transform="rotate(-90 76.5 64.6)">9.68</text>
<text x="84.8" y="63.3">19.6</text>
<text x="129.1" y="62.5">142.8(AA)</text>
<text x="209.5" y="63.3">9.3</text>
<text x="58.6" y="80.3" transform="rotate(-90 58.6 80.3)">0.5</text>
<text x="58.6" y="90" transform="rotate(-90 58.6 90)">40.0</text>
<text x="63.1" y="86.2" transform="rotate(-90 63.1 86.2)">32.0</text>
<text x="67.6" y="86.2" transform="rotate(-90 67.6 86.2)">36.4</text>
<text x="71.4" y="90.1" transform="rotate(-90 71.4 90.1)">23.0(VA)</text>
<text x="75.9" y="91" transform="rotate(-90 75.9 91)">20.64(AA)</text>
<text x="90.9" y="100.6">4- 3.5 PTH</text>
<text x="219.3" y="100.4">1.6</text>
<text x="90.9" y="104.8">4- 6.5 PAD</text>
<text x="117.2" y="105.5">91.0</text>
<text x="206.6" y="112.6">LED B/L</text>
<text x="146.6" y="116.8">6.0</text>
<text x="162.2" y="116.8">1.2</text>
<text x="90.2" y="124.5">2.54</text>
<text x="131.8" y="121.9">1.22</text>
<text x="72" y="130.8" transform="rotate(-90 72 130.8)">9.84</text>
<text x="88.7" y="129.7">4.0</text>
<text x="131.8" y="127">1.12</text>
<text x="127.5" y="148.5" transform="rotate(-90 127.5 148.5)">9.66</text>
<text x="132" y="147.6" transform="rotate(-90 132 147.6)">1.22</text>
<text x="136.5" y="147.3" transform="rotate(-90 136.5 147.3)">1.12</text>
<text x="68.2" y="155.7" transform="rotate(-90 68.2 155.7)">(P2.54*8)</text>
<text x="72" y="152.6" transform="rotate(-90 72 152.6)">17.78</text>
<text x="90.6" y="155.9">16- 1.0 PTH</text>
<text x="90.6" y="160.1">16- 1.8 PAD</text>
<text x="127.5" y="172.3" transform="rotate(-90 127.5 172.3)">1.32</text>
<text x="78.6" y="178.5">PIN DETAIL</text>
<text x="143.6" y="178.6">DOT SIZE</text>
<text x="143.4" y="182.8">SCALE 2.5/1</text>
</g>
<g font-size="3.5">
<text x="98" y="199.3">WH2002L</text>
<text x="153.2" y="199.7">第 5 頁，共 6 頁</text>
</g>
<g font-size="3" fill="#212830">
<text x="80.8" y="76.5">16</text>
<text x="86.4" y="76.7">15</text>
<text x="187.7" y="77.1">K</text>
<text x="82.3" y="89.1">2</text>
<text x="86.7" y="88.9">1</text>
<text x="187.7" y="90.4">A</text>
</g>
</svg>
